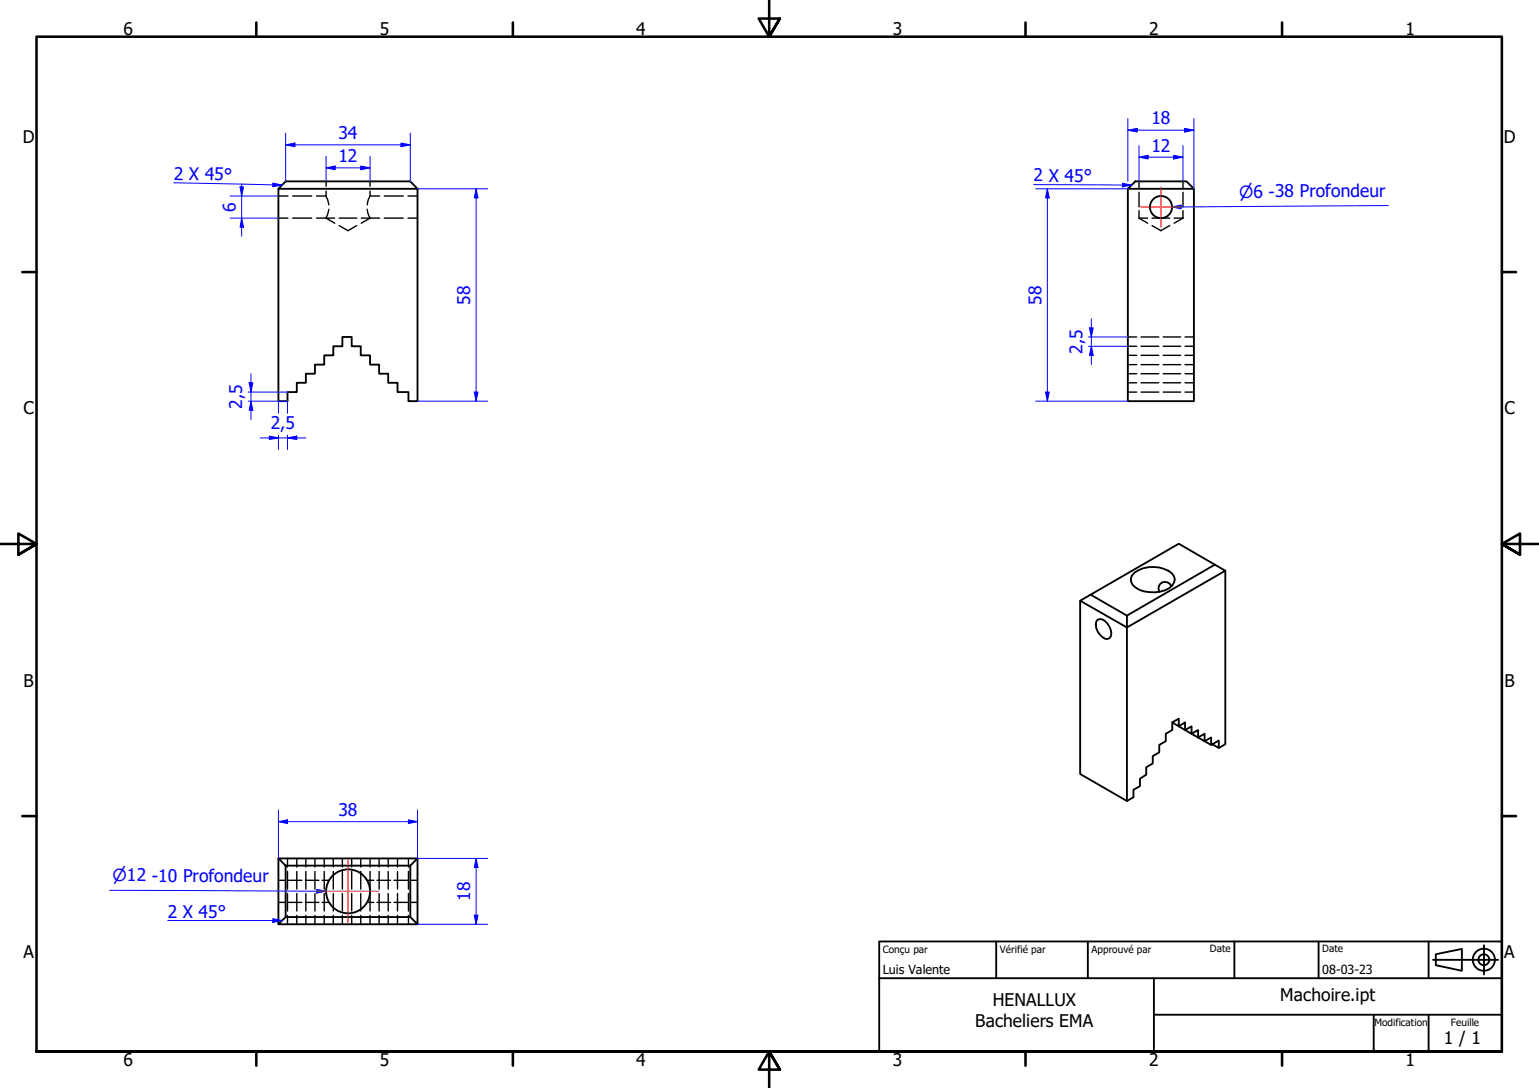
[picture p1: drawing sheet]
<svg xmlns="http://www.w3.org/2000/svg" width="420mm" height="297mm" viewBox="0 0 420 297" stroke-linecap="round" stroke-linejoin="round" font-family="sans-serif">
<!-- layer: Hidden (ISO) -->
<g fill="none" stroke="#000" stroke-width=".38">
<path d="M76 59.5h2.6M76 53.5h2.6M79.9 59.5h5.2M79.9 53.5h5.2M86.4 59.5h5M86.4 53.5h2.6M89 53.5l.8 2.4M89 49.5v1.3M89 52.2v1.3M89.8 57.1l-.8 2.4 2.4 1.4M92.6 59.5h4.8M98.6 59.5h5"/>
<path d="M100.3 57.1l.3 1.6 .4 .8-2.4 1.4M101 53.5l-.4 .9-.3 1.5M101 49.5v1.3M101 52.2v1.3M101 53.5h2.6M104.9 59.5h5.2M104.9 53.5h5.2M111.4 59.5h2.6M111.4 53.5h2.6M311 59.5h2.3M311 49.5v2M311 52.5v4"/>
<path d="M311 57.5v2M311 59.5l2.3 1.4M314.5 59.5h4.8M320.5 59.5h2.5M323 49.5v2M323 52.5v4M323 57.5v2M323 59.5l-2.5 1.4M92.6 61.6l2.4 1.4 2.4-1.4M314.5 61.6l2.4 1.4 2.4-1.4M307.9 92h2.4M307.9 94.5h2.4"/>
<path d="M307.9 97h2.4M307.9 99.6h2.4M311.5 92h4.9M311.5 94.5h4.9M311.5 97h4.9M311.5 99.6h4.9M317.6 92h4.7M317.6 94.5h4.7M317.6 97h4.7M317.6 99.6h4.7M323.5 92h2.4M323.5 94.5h2.4"/>
<path d="M323.5 97h2.4M323.5 99.6h2.4M307.9 102h2.4M307.9 104.5h2.4M307.9 107h2.4M311.5 102h4.9M311.5 104.5h4.9M311.5 107h4.9M317.6 102h4.7M317.6 104.5h4.7M317.6 107h4.7M323.5 102h2.4"/>
<path d="M323.5 104.5h2.4M323.5 107h2.4M78.5 234.4v2.3M78.5 237.9v4.8M81 234.4v2.3M81 237.9v4.8M83.5 234.4v2.3M83.5 237.9v4.8M86 234.4v2.3M86 237.9v4.8M88.5 234.4v2.3M88.5 237.9v4.8"/>
<path d="M91 234.4v2.3M91 237.9v4.8M93.5 234.4v2.3M93.5 237.9v4.8M96 234.4v2.3M96 237.9v4.8M98.5 234.4v2.3M98.5 237.9v4.8M101 234.4v2.3M101 237.9v4.8M103.5 234.4v2.3M103.5 237.9v4.8"/>
<path d="M106 234.4v2.3M106 237.9v4.8M108.5 234.4v2.3M108.5 237.9v4.8M111.5 234.4v2.3M111.5 237.9v4.8M76 240.3h1.9M76 246.4h1.9M78.5 244v4.7M78.5 249.9v2.4M78.7 240.3h3.7M78.7 246.4h3.7"/>
<path d="M81 244v4.7M81 249.9v2.4M83.4 240.3h3.7M83.4 246.4h3.7M83.5 244v4.7M83.5 249.9v2.4M86 244v4.7M86 249.9v2.4M87.9 240.3h1.9M87.9 246.4h1.9M88.5 244v4.7M88.5 249.9v2.4"/>
<path d="M91 244v4.7M91 249.9v2.4M93.5 244v4.7M93.5 249.9v2.4M96 244v4.7M96 249.9v2.4M98.5 244v4.7M98.5 249.9v2.4M100.2 240.3h1.8M100.2 246.4h1.8M101 244v4.7M101 249.9v2.4"/>
<path d="M102.9 240.3h3.7M102.9 246.4h3.7M103.5 244v4.7M103.5 249.9v2.4M106 244v4.7M106 249.9v2.4M107.6 240.3h3.7M107.6 246.4h3.7M108.5 244v4.7M108.5 249.9v2.4M111.5 244v4.7M111.5 249.9v2.4"/>
<path d="M112.1 240.3h1.9M112.1 246.4h1.9"/>
</g>
<!-- layer: Visible (ISO) -->
<g fill="none" stroke="#000" stroke-width=".51">
<path d="M76 51.5l2-2h34l2 2h-38v58h2.5v-2.5h2.5v-2.5h2.5v-2.5h2.5v-2.4h2.5v-2.6h2.5v-2.5h2.5v-2.5h2.5v2.5h2.5v2.5h2.5v2.6h2.5v2.4h2.5v2.5h2.5v2.5h3v2.5h2.5v-58M307.9 51.5v58h18v-58M309.9 49.5h14l2 2h-18zM309.8 156.3a8.8 8.8 0 0 1 10.1 .2 2.17 2.17 0 0 1 .1 3.3 8.5 8.5 0 0 1-9 1.2 2.87 2.87 0 0 1-1.9-3.9zM331.7 154.2l-24 13.9M334.5 155.8v47.4l-1.8 1M297.8 162.4l9.9 5.7v3.2l-12.8-7.3 26.9-15.6 12.7 7.4-26.8 15.5v47.4l-12.8-7.4v-47.3M299.7 169.2a2.02 2.02 0 0 1 2.6 1 3.9 3.9 0 0 1 1 3.5l-.4 .5a2.02 2.02 0 0 1-2.7-1 3.8 3.8 0 0 1-.9-3.5zM319.8 160.1a1.86 1.86 0 0 0-2.5-1.1 1.86 1.86 0 0 0-.8 2.6M320 197.2l1.8 1.1 1.7-1.1v2.1l1.8 1 1.8-1v2l1.8 1.1 1.7-1.1v2.1M331 203.2l1.7 1v-2l-2.1 1.2-1.7-1v-2.1l-1.8 1-1.8-1v-2l-1.8 1-1.7-1v-2.1l-1.8 1v2.1l-1.7 1v2.1l-1.8 1v2l-1.8 1v2.1l-1.8 1v2l-1.7 1.1v2l-1.8 1v2.1l-1.7 1M76 234.4h38l-2 1.9h-34z"/>
<path d="M76 234.4v17.9l2-1.9v-14.1M114 234.4v17.9l-2-1.9v-14.1M76 252.3h38M78 250.4h34"/>
<circle cx="317" cy="56.5" r="3"/>
<circle cx="95" cy="243.3" r="6"/>
</g>
<!-- layer: Border (ISO) -->
<g fill="none" stroke="#000" stroke-width=".7">
<path d="M70 6.1v3.9M140 6.1v3.9M210 0v10l-2.9-4.9h5.8l-2.9 4.9 2.9-4.9M280 6.1v3.9M350 6.1v3.9M6.1 74.3h3.9M410 74.3h3.9M0 148.5h10l-5-2.8v5.7l5-2.9-5 2.9M420 148.5h-10l5-2.8v5.7l-5-2.9 5 2.9M6.1 222.8h3.9M410 222.8h3.9M10 287.1v-277.1h400v277.1h-400h400"/>
<path d="M70 287.1v3.8M140 287.1v3.8M212.9 292l-2.9-4.9 2.9 4.9h-5.8l2.9-4.9v9.9M280 287.1v3.8M350 287.1v3.8"/>
</g>
<!-- layer: Title (ISO) -->
<g fill="none" stroke="#000" stroke-width=".51">
<path d="M240 257h170v30.1h-170zM272 257v10.1M297 257v10.1M337 257v10.1M360 257v10.1M390 257v10.1M405.1 258v8.1M240 267.1h170M315 277h95M315 267.1v20M375 277v10.1M390 277v10.1"/>
<path d="M391.2 262.1h17.8M392 260.5l7.1-1.4v5.9l-7.1-1.5z"/>
<circle cx="405.1" cy="262" r="3"/>
<circle cx="405.1" cy="262" r="1.49"/>
</g>
<!-- layer: Dimension (ISO) -->
<path d="M109.5 39.5h2.5" fill="none" stroke="#00f" stroke-width=".27"/>
<path d="M109.5 39l2.5 .5-2.5 .6z" fill-rule="evenodd" fill="#00f"/>
<path d="M78 39.5h2.5M109.5 39l2.5 .5-2.5 .6z" fill="none" stroke="#00f" stroke-width=".27"/>
<path d="M78 39.5l2.5-.5v1.1z" fill-rule="evenodd" fill="#00f"/>
<path d="M78 39.5l2.5-.5v1.1zM78 36.4v13.1M80.5 39.5h29M112 36.4v13.1M130 51.5v2.5" fill="none" stroke="#00f" stroke-width=".27"/>
<path d="M130 51.5l.5 2.5h-1z" fill-rule="evenodd" fill="#00f"/>
<path d="M130 51.5l.5 2.5h-1zM130 107v2.5" fill="none" stroke="#00f" stroke-width=".27"/>
<path d="M129.5 107h1l-.5 2.5z" fill-rule="evenodd" fill="#00f"/>
<path d="M114 51.5h19.2M130 54v53M73.5 119.6h2.5M114 109.5h19.2M129.5 107h1l-.5 2.5z" fill="none" stroke="#00f" stroke-width=".27"/>
<path d="M73.5 119l2.5 .6-2.5 .4z" fill-rule="evenodd" fill="#00f"/>
<path d="M73.5 119l2.5 .6-2.5 .4zM78.5 119.6h2.5" fill="none" stroke="#00f" stroke-width=".27"/>
<path d="M78.5 119.6l2.5-.6v1z" fill-rule="evenodd" fill="#00f"/>
<path d="M68.5 109.5v2.5M71 119.6h2.5M76 119.6h2.5M76 109.5v3.3M76 118.8v3.9M78.5 119.6l2.5-.6v1zM78.5 109.5v3.3M78.5 118.8v3.9M81 119.6h2.5" fill="none" stroke="#00f" stroke-width=".27"/>
<path d="M68.5 109.5l.5 2.5h-1z" fill-rule="evenodd" fill="#00f"/>
<path d="M68.5 109.5l.5 2.5h-1zM68.5 104.5v2.5" fill="none" stroke="#00f" stroke-width=".27"/>
<path d="M68 104.5h1l-.5 2.5z" fill-rule="evenodd" fill="#00f"/>
<path d="M67.8 109.5h10.7M67.8 107h10.7M68 104.5h1l-.5 2.5zM68.5 102v2.5M68.5 107v2.5M68.5 112v2.5" fill="none" stroke="#00f" stroke-width=".27"/>
<!-- layer: Symbol (ISO) -->
<path d="M74.5 50.5h2.5" fill="none" stroke="#00f" stroke-width=".27"/>
<path d="M74.5 50l2.5 .5-2.5 .5z" fill-rule="evenodd" fill="#00f"/>
<path d="M47.4 49.9l27.1 .6M74.5 50l2.5 .5-2.5 .5z" fill="none" stroke="#00f" stroke-width=".27"/>
<!-- layer: Dimension (ISO) -->
<path d="M89 45.8h2.5" fill="none" stroke="#00f" stroke-width=".27"/>
<path d="M89 45.8l2.5-.5v1z" fill-rule="evenodd" fill="#00f"/>
<path d="M89 45.8l2.5-.5v1zM98.5 45.8h2.5" fill="none" stroke="#00f" stroke-width=".27"/>
<path d="M98.5 45.3l2.5 .5-2.5 .5z" fill-rule="evenodd" fill="#00f"/>
<path d="M66 51v2.5M89 42.7v6.8M91.5 45.8h7M98.5 45.3l2.5 .5-2.5 .5zM101 42.7v6.8" fill="none" stroke="#00f" stroke-width=".27"/>
<path d="M65.5 51h1l-.5 2.5z" fill-rule="evenodd" fill="#00f"/>
<path d="M65.5 51h1l-.5 2.5zM66 59.5v2.5" fill="none" stroke="#00f" stroke-width=".27"/>
<path d="M66 59.5l.5 2.5h-1z" fill-rule="evenodd" fill="#00f"/>
<path d="M62.8 53.5h13.2M62.8 59.5h13.2M66 59.5l.5 2.5h-1zM66 50.3v.7M66 53.5v6M66 62v2.5M76 224.3h2.5" fill="none" stroke="#00f" stroke-width=".27"/>
<path d="M76 224.3l2.5-.5v1z" fill-rule="evenodd" fill="#00f"/>
<path d="M76 224.3l2.5-.5v1zM111.5 224.3h2.5" fill="none" stroke="#00f" stroke-width=".27"/>
<path d="M111.5 223.8l2.5 .5-2.5 .5z" fill-rule="evenodd" fill="#00f"/>
<path d="M76 221.2v13.2M78.5 224.3h33M111.5 223.8l2.5 .5-2.5 .5zM114 221.2v13.2M130 234.4v2.4" fill="none" stroke="#00f" stroke-width=".27"/>
<path d="M130 234.4l.5 2.4h-1z" fill-rule="evenodd" fill="#00f"/>
<path d="M130 234.4l.5 2.4h-1zM130 249.9v2.4" fill="none" stroke="#00f" stroke-width=".27"/>
<path d="M129.5 249.9h1l-.5 2.4z" fill-rule="evenodd" fill="#00f"/>
<path d="M114 234.4h19.2M130 236.8v13.1M114 252.3h19.2M129.5 249.9h1l-.5 2.4z" fill="none" stroke="#00f" stroke-width=".27"/>
<!-- layer: Symbol (ISO) -->
<path d="M86.5 243.3h2.5" fill="none" stroke="#00f" stroke-width=".27"/>
<path d="M86.5 242.8l2.5 .5-2.5 .5z" fill-rule="evenodd" fill="#00f"/>
<path d="M30 243.1l56.5 .2M74.5 251.3h2.5M86.5 242.8l2.5 .5-2.5 .5z" fill="none" stroke="#00f" stroke-width=".27"/>
<!-- layer: Center Mark (ISO) -->
<path d="M95 234.8v17M86.5 243.3h17" fill="none" stroke="#f00" stroke-width=".27"/>
<!-- layer: Symbol (ISO) -->
<path d="M74.5 250.8l2.5 .5-2.5 .5z" fill-rule="evenodd" fill="#00f"/>
<path d="M319.9 56.5h2.6M45.8 251.3h28.7M74.5 250.8l2.5 .5-2.5 .5z" fill="none" stroke="#00f" stroke-width=".27"/>
<path d="M319.9 56.5l2.6-.5v1z" fill-rule="evenodd" fill="#00f"/>
<path d="M319.9 56.5l2.6-.5v1zM379 56.1l-56.5 .4" fill="none" stroke="#00f" stroke-width=".27"/>
<!-- layer: Dimension (ISO) -->
<path d="M307.9 35.5h2.6" fill="none" stroke="#00f" stroke-width=".27"/>
<path d="M307.9 35.5l2.6-.5v1.1z" fill-rule="evenodd" fill="#00f"/>
<path d="M307.9 35.5l2.6-.5v1.1zM323.4 35.5h2.5" fill="none" stroke="#00f" stroke-width=".27"/>
<path d="M323.4 35l2.5 .5-2.5 .6z" fill-rule="evenodd" fill="#00f"/>
<path d="M307.9 32.4v17.1M310.5 35.5h12.9M323.4 35l2.5 .5-2.5 .6zM325.9 32.4v19.1M285.9 51.5v2.5M307.9 51.5h.1" fill="none" stroke="#00f" stroke-width=".27"/>
<path d="M285.9 51.5l.5 2.5h-1z" fill-rule="evenodd" fill="#00f"/>
<path d="M285.9 51.5l.5 2.5h-1zM285.9 107v2.5" fill="none" stroke="#00f" stroke-width=".27"/>
<path d="M285.4 107h1l-.5 2.5z" fill-rule="evenodd" fill="#00f"/>
<path d="M282.8 51.5h25.1M285.9 54v53M311 42.9h2.4M282.8 109.5h25.1M285.4 107h1l-.5 2.5z" fill="none" stroke="#00f" stroke-width=".27"/>
<!-- layer: Center Mark (ISO) -->
<path d="M311.4 56.5h11.1M316.9 51v11" fill="none" stroke="#f00" stroke-width=".27"/>
<!-- layer: Dimension (ISO) -->
<path d="M311 42.9l2.4-.5v1z" fill-rule="evenodd" fill="#00f"/>
<path d="M311 42.9l2.4-.5v1zM320.4 42.9h2.6" fill="none" stroke="#00f" stroke-width=".27"/>
<path d="M320.4 42.4l2.6 .5-2.6 .5z" fill-rule="evenodd" fill="#00f"/>
<path d="M311 39.7v9.8M323 39.7v9.8M313.4 42.9h7M320.4 42.4l2.6 .5-2.6 .5zM297.9 94.5v2.5" fill="none" stroke="#00f" stroke-width=".27"/>
<path d="M297.9 94.5l.5 2.5h-1z" fill-rule="evenodd" fill="#00f"/>
<path d="M297.9 94.5l.5 2.5h-1zM297.9 89.5v2.5" fill="none" stroke="#00f" stroke-width=".27"/>
<path d="M297.4 89.5h1l-.5 2.5z" fill-rule="evenodd" fill="#00f"/>
<path d="M297.2 94.5h10.7M297.2 92h10.7M297.4 89.5h1l-.5 2.5zM297.9 87v2.5M297.9 92v2.5M297.9 97v2.6" fill="none" stroke="#00f" stroke-width=".27"/>
<!-- layer: Symbol (ISO) -->
<path d="M306.5 50.5h2.4" fill="none" stroke="#00f" stroke-width=".27"/>
<path d="M306.5 50l2.4 .5-2.4 .5z" fill-rule="evenodd" fill="#00f"/>
<path d="M282.2 50.4l24.3 .1M306.5 50l2.4 .5-2.4 .5z" fill="none" stroke="#00f" stroke-width=".27"/>
<g font-size="4.8">
<text x="33.7" y="9.6">6</text>
<text x="103.7" y="9.6">5</text>
<text x="173.7" y="9.6">4</text>
<text x="243.7" y="9.6">3</text>
<text x="313.7" y="9.6">2</text>
<text x="383.7" y="9.6">1</text>
<text x="6.2" y="38.9">D</text>
<text x="410.5" y="38.9">D</text>
<text x="6.4" y="113.1">C</text>
<text x="410.7" y="113.1">C</text>
<text x="6.4" y="187.4">B</text>
<text x="410.7" y="187.4">B</text>
<text x="6.4" y="261.7">A</text>
<text x="410.7" y="261.7">A</text>
<text x="271" y="274.6">HENALLUX</text>
<text x="349.5" y="273.4">Machoire.ipt</text>
<text x="266.3" y="280.3">Bacheliers EMA</text>
<text x="394.2" y="285">1 / 1</text>
<text x="33.7" y="290.9">6</text>
<text x="103.7" y="290.9">5</text>
<text x="173.7" y="290.9">4</text>
<text x="243.7" y="290.9">3</text>
<text x="313.7" y="290.9">2</text>
<text x="383.7" y="290.9">1</text>
</g>
<g font-size="4.8" fill="#00f">
<text x="314.3" y="33.9">18</text>
<text x="92.4" y="38">34</text>
<text x="314.3" y="41.4">12</text>
<text x="92.4" y="44.3">12</text>
<text x="47.4" y="49.1" transform="rotate(1 47.4 49.1)">2 X 45°</text>
<text x="282.2" y="49.5">2 X 45°</text>
<text x="64.4" y="57.8" transform="rotate(-90 64.4 57.8)">6</text>
<text x="128.4" y="83.2" transform="rotate(-90 128.4 83.2)">58</text>
<text x="284.4" y="83.2" transform="rotate(-90 284.4 83.2)">58</text>
<text x="295.5" y="96.6" transform="rotate(-90 295.5 96.6)">2,5</text>
<text x="66.1" y="111.6" transform="rotate(-90 66.1 111.6)">2,5</text>
<text x="73.9" y="117.1">2,5</text>
<text x="92.4" y="222.7">38</text>
<text x="128.4" y="246" transform="rotate(-90 128.4 246)">18</text>
<text x="45.8" y="250.5">2 X 45°</text>
</g>
<g font-size="4.6" fill="#00f">
<text x="338.3" y="54">⌀6 -38 Profondeur</text>
<text x="30.7" y="240.7">⌀12 -10 Profondeur</text>
</g>
<g font-size="3.4">
<text x="241" y="266">Luis Valente</text>
<text x="361" y="266">08-03-23</text>
</g>
<g font-size="2.7">
<text x="241" y="260.1">Conçu par</text>
<text x="273" y="260.3">Vérifié par</text>
<text x="298" y="260.3">Approuvé par</text>
<text x="330.3" y="260">Date</text>
<text x="361" y="260">Date</text>
<text x="375.2" y="280.1">Modification</text>
<text x="396.1" y="280.1">Feuille</text>
</g>
</svg>
